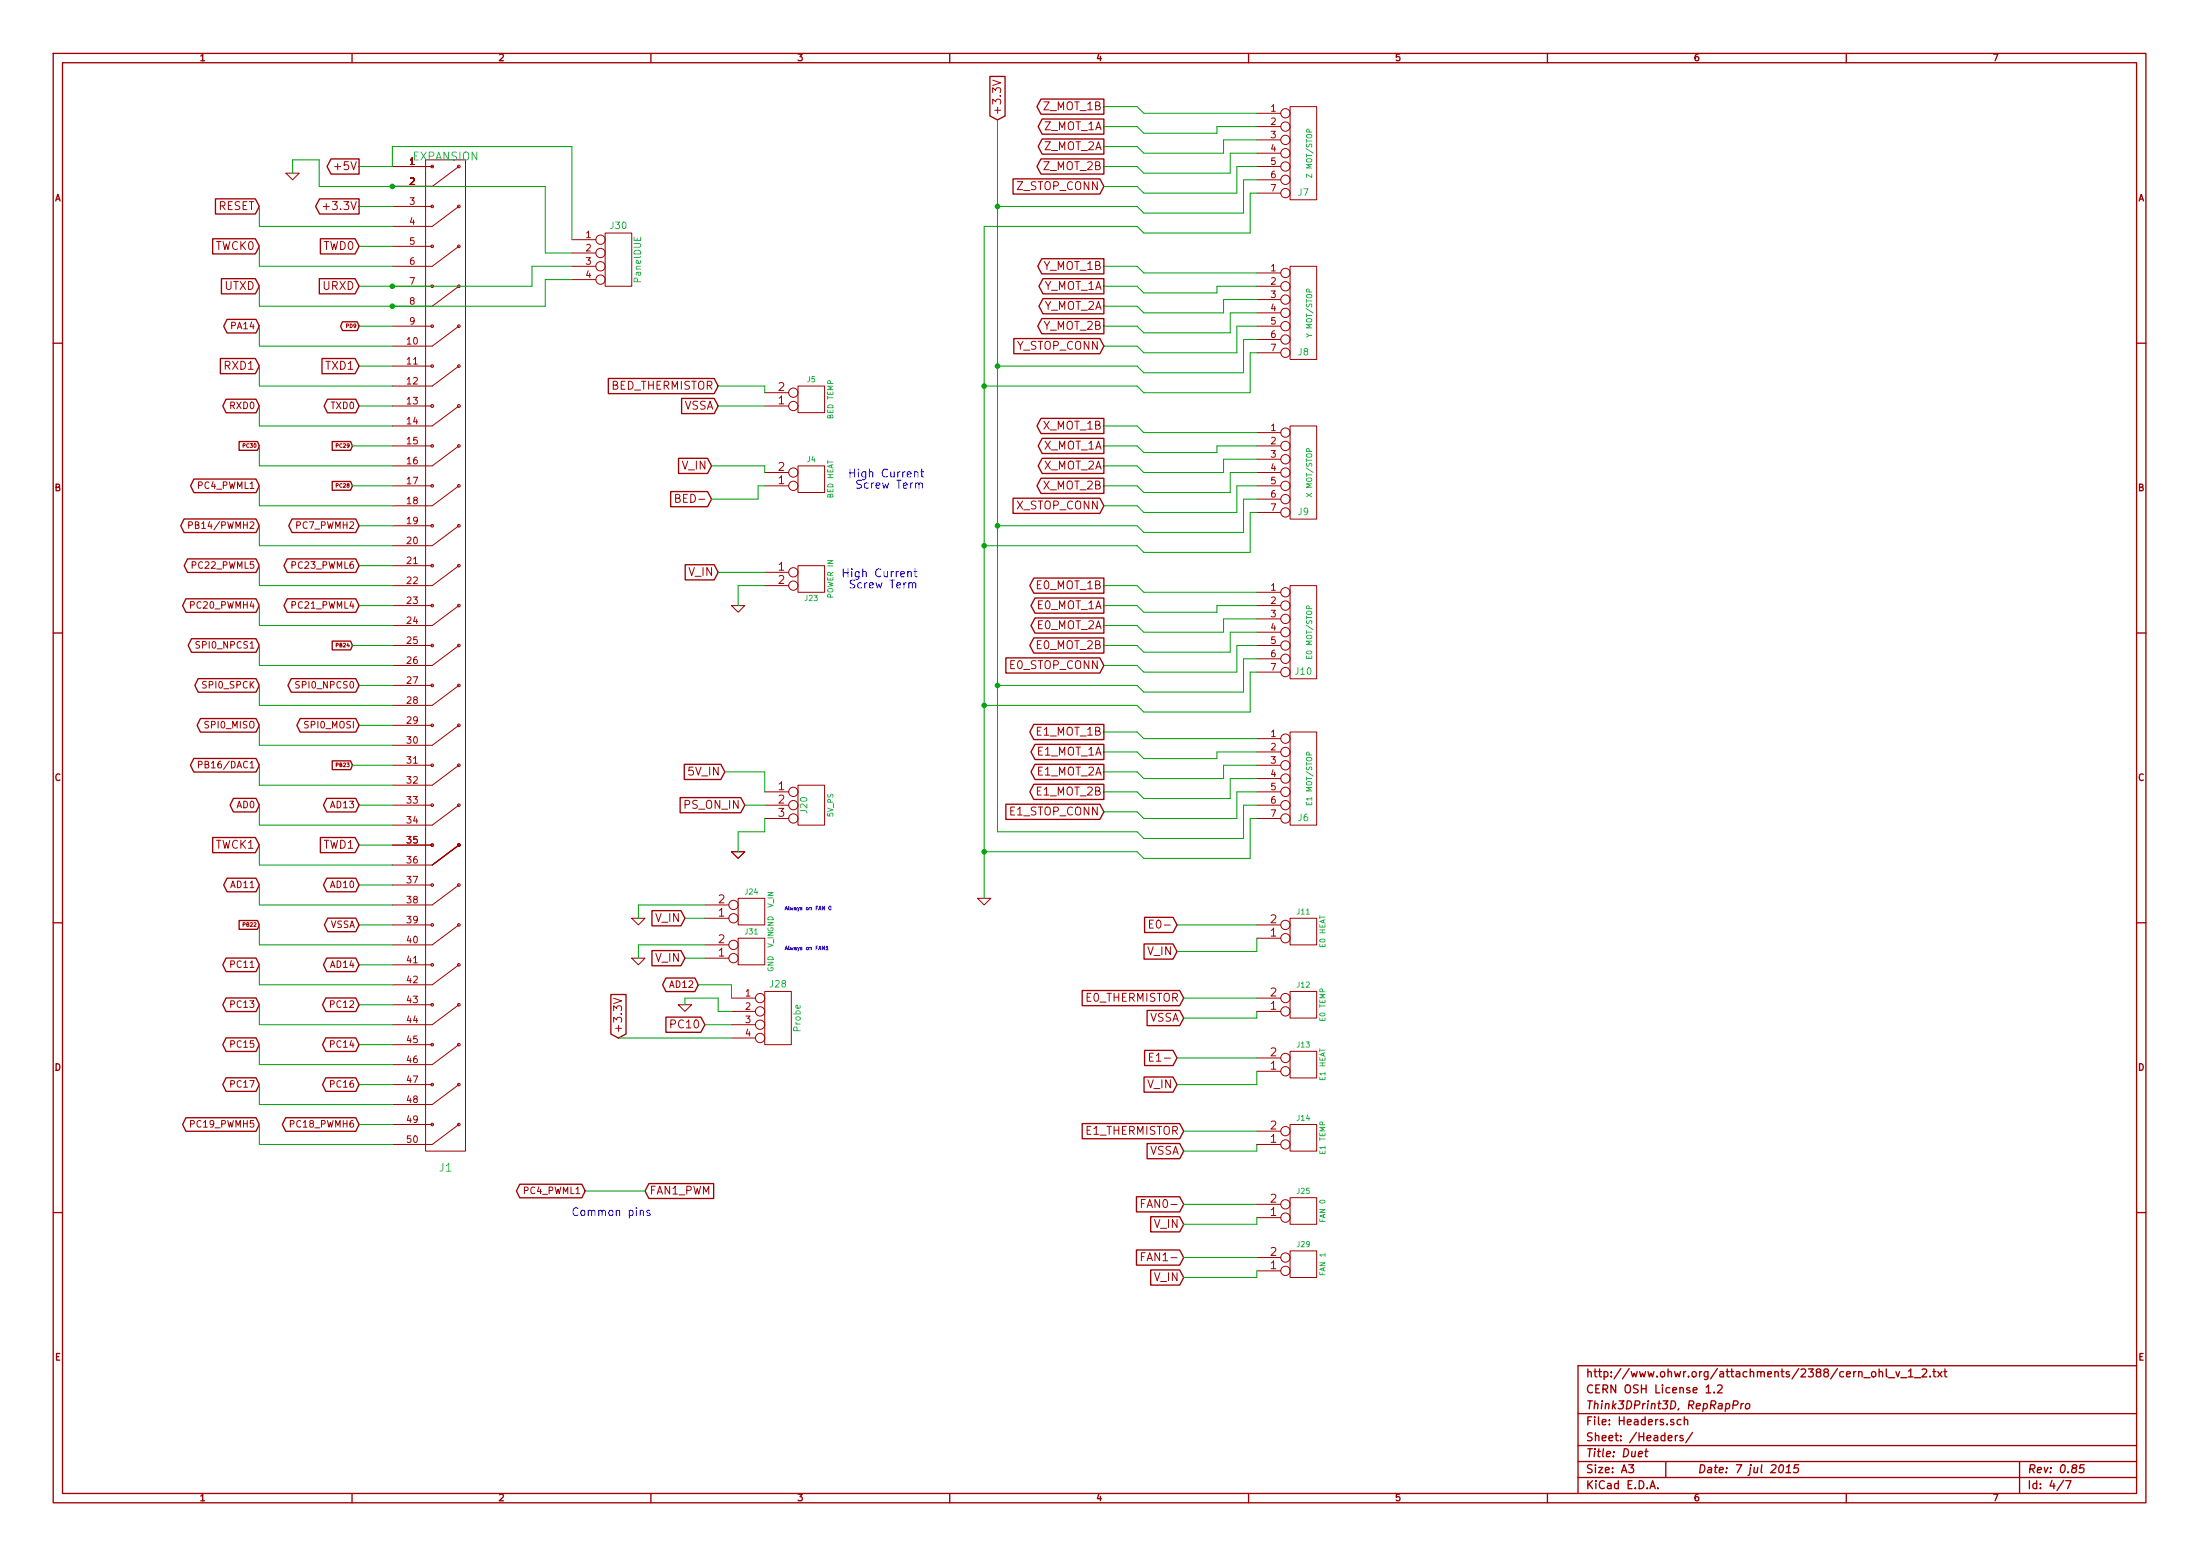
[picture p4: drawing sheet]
<svg xmlns="http://www.w3.org/2000/svg" width="420mm" height="297mm" viewBox="0 0 420 297" stroke-linecap="round" stroke-linejoin="round" font-family="sans-serif">
<g fill="none" stroke="#a00000" stroke-width=".25">
<path d="M10.2 10.2h399.6v276.7h-399.6zM11.9 12h396.2v273.1h-396.2zM67.2 10.2v1.8M124.3 10.2v1.8M181.4 10.2v1.8M189.1 14.6h2.8v7.5l-1.4 .8-1.4-.8zM198.8 18.9h12v2.9h-12l-.8-1.4zM238.5 10.2v1.8M295.5 10.2v1.8M352.6 10.2v1.8M41.1 38h7.7l.7 1.4-.7 1.5h-7.7zM61 38h7.6v2.9h-7.6l-.7-1.5z"/>
<path d="M63.2 30.3h5.4v2.9h-5.4l-.7-1.4zM193.5 34.1h16.6l.7 1.5-.7 1.4h-16.6zM198.8 30.3h12v2.9h-12l-.8-1.4zM199 22.7h11.8v2.9h-11.8l-.7-1.4zM199 26.5h11.8v2.9h-11.8l-.7-1.4zM40.6 45.6h8.2l.7 1.4-.7 1.5h-8.2zM42.3 53.2h6.5l.7 1.4-.7 1.5h-6.5zM61 53.2h6.8l.8 1.4-.8 1.5h-6.8zM61.2 45.6h6.6l.8 1.4-.8 1.5h-6.6zM199 49.4h11.8v2.9h-11.8l-.8-1.5zM199.2 53.2h11.6v2.9h-11.6l-.8-1.5zM199.2 57h11.6v2.9h-11.6l-.8-1.4z"/>
<path d="M10.2 65.5h1.7M42.1 68.4h6.7l.7 1.5-.7 1.4h-6.7zM43.2 76.2h5.7l.6 1.3-.6 1.3h-5.7l-.7-1.3zM43.4 61h5.5l.6 1.3-.6 1.3h-5.5l-.7-1.3zM61.5 68.4h6.3l.8 1.5-.8 1.4h-6.3zM62.5 76.2h5.4l.7 1.3-.7 1.3h-5.4l-.6-1.3zM65.4 61.4h2.8l.4 .9-.4 .8h-2.8l-.4-.8zM116.2 72.2h20.2l.8 1.5-.8 1.4h-20.2zM130.2 76.1h6.2l.8 1.4-.8 1.5h-6.2zM193.6 64.6h16.5l.7 1.5-.7 1.4h-16.5zM198.8 79.9h12v2.9h-12l-.8-1.5zM199 60.8h11.8v2.9h-11.8l-.8-1.4z"/>
<path d="M408.1 65.5h1.7M35.2 99.1h13.7l.6 1.3-.6 1.3h-13.7l-.7-1.3zM37 91.5h11.9l.6 1.2-.6 1.3h-11.9l-.6-1.3zM45.7 84.3h3.5l.3 .8-.3 .9h-3.5zM55.8 99.1h12.1l.7 1.3-.7 1.3h-12.1l-.7-1.3zM63.4 91.9h3.6l.3 .8-.3 .9h-3.6zM63.4 84.3h3.6l.3 .8-.3 .9h-3.6zM128.1 93.8h7l.8 1.5-.8 1.4h-7zM129.6 87.5h5.5l.8 1.4-.8 1.5h-5.5zM193.5 95.1h16.6l.7 1.5-.7 1.4h-16.6zM198.8 91.3h12v2.9h-12l-.8-1.5zM199 87.5h11.8v2.9h-11.8l-.7-1.5z"/>
<path d="M199 83.7h11.8v2.9h-11.8l-.7-1.5zM35.5 114.3h13.4l.6 1.3-.6 1.3h-13.4l-.6-1.3zM35.8 106.7h13.1l.6 1.3-.6 1.3h-13.1l-.6-1.3zM54.9 114.3h13l.7 1.3-.7 1.3h-13l-.7-1.3zM54.9 106.7h13l.7 1.3-.7 1.3h-13l-.7-1.3zM130.9 107.8h5.5l.8 1.5-.8 1.4h-5.5zM197.4 110.3h13.4v2.9h-13.4l-.7-1.4zM197.7 118h13.1v2.9h-13.1l-.8-1.5zM197.7 114.2h13.1v2.9h-13.1l-.8-1.5zM10.2 120.8h1.7M36.6 121.9h12.3l.6 1.3-.6 1.3h-12.3l-.7-1.3zM37.8 129.6h11.1l.6 1.2-.6 1.3h-11.1l-.6-1.3z"/>
<path d="M38.3 137.2h10.6l.6 1.3-.6 1.3h-10.6l-.7-1.3zM55.6 129.6h12.3l.7 1.2-.7 1.3h-12.3l-.6-1.3zM57.3 137.2h10.6l.7 1.3-.7 1.3h-10.6l-.6-1.3zM63.4 122.4h3.6l.3 .8-.3 .9h-3.6zM192.1 125.6h18l.7 1.4-.7 1.5h-18zM197.4 121.8h13.4v2.9h-13.4l-.7-1.5zM197.4 138.3h13.4v2.9h-13.4l-.7-1.5zM408.1 120.8h1.7M37 144.8h11.9l.6 1.3-.6 1.3h-11.9l-.6-1.3zM40.6 159.9h8.2l.7 1.4-.7 1.5h-8.2zM44.6 152.4h4.3l.6 1.3-.6 1.3h-4.3l-.7-1.3zM61.2 159.9h6.6l.8 1.4-.8 1.5h-6.6z"/>
<path d="M62.4 152.4h5.5l.7 1.3-.7 1.3h-5.5l-.6-1.3zM63.4 145.2h3.6l.3 .9-.3 .8h-3.6zM129.9 152.3h11.6l.7 1.4-.7 1.5h-11.6zM130.7 145.9h7l.7 1.5-.7 1.4h-7zM192.1 153.5h18l.7 1.5-.7 1.4h-18zM197.4 149.7h13.4v2.9h-13.4l-.7-1.4zM197.7 145.9h13.1v2.9h-13.1l-.8-1.4zM197.7 142.1h13.1v2.9h-13.1l-.8-1.5zM10.2 176.2h1.7M43.4 167.7h5.5l.6 1.2-.6 1.3h-5.5l-.7-1.3zM45.7 175.7h3.5l.3 .9-.3 .8h-3.5zM62.4 167.7h5.5l.7 1.2-.7 1.3h-5.5l-.6-1.3z"/>
<path d="M62.6 175.3h5.3l.7 1.3-.7 1.3h-5.3l-.6-1.3zM124.5 173.8h5.5l.8 1.5-.8 1.4h-5.5zM218.6 175.1h5.4l.8 1.5-.8 1.4h-5.4zM408.1 176.2h1.7M43.2 182.9h5.7l.6 1.3-.6 1.3h-5.7l-.7-1.3zM43.2 190.5h5.7l.6 1.3-.6 1.3h-5.7l-.7-1.3zM43.2 198.1h5.7l.6 1.3-.6 1.3h-5.7l-.7-1.3zM62.2 190.5h5.7l.7 1.3-.7 1.3h-5.7l-.6-1.3zM62.2 198.1h5.7l.7 1.3-.7 1.3h-5.7l-.6-1.3zM62.4 182.9h5.5l.7 1.3-.7 1.3h-5.5l-.6-1.3zM116.7 189.9h2.9v7.5l-1.5 .8-1.4-.8zM124.5 181.5h5.5l.8 1.4-.8 1.5h-5.5z"/>
<path d="M127.2 194.2h6.7l.7 1.4-.7 1.5h-6.7zM127.2 186.7h5.5l.6 1.3-.6 1.3h-5.5l-.7-1.3zM206.7 189.1h18.6l.8 1.4-.8 1.5h-18.6zM218.5 180.2h5.5l.8 1.4-.8 1.5h-5.5zM219.1 192.9h6.2l.8 1.4-.8 1.5h-6.2zM35.5 213.4h13.4l.6 1.3-.6 1.3h-13.4l-.6-1.3zM43.2 205.8h5.7l.6 1.2-.6 1.3h-5.7l-.7-1.3zM54.6 213.4h13.3l.7 1.3-.7 1.3h-13.3l-.7-1.3zM62.2 205.8h5.7l.7 1.2-.7 1.3h-5.7l-.6-1.3zM206.7 214.5h18.6l.8 1.4-.8 1.5h-18.6zM218.5 205.6h5.5l.8 1.4-.8 1.5h-5.5zM218.6 200.5h5.4l.8 1.5-.8 1.4h-5.4z"/>
<path d="M219.1 218.3h6.2l.8 1.4-.8 1.5h-6.2zM10.2 231.5h1.7M99.3 226.1h11.8l.7 1.3-.7 1.3h-11.8l-.7-1.3zM123.9 225.9h12.4v2.9h-12.4l-.7-1.4zM217 228.5h8.3l.8 1.4-.8 1.5h-8.3zM217 238.6h8.3l.8 1.5-.8 1.4h-8.3zM219.8 232.3h5.5l.8 1.4-.8 1.5h-5.5zM408.1 231.5h1.7M219.8 242.4h5.5l.8 1.5-.8 1.4h-5.5zM301.4 269.9h106.7M301.4 276h106.7M301.4 279h106.7"/>
<path d="M311 279.6h1l-.5 .6 .4 .2v.6l-.2 .1-.7-.1M312.9 277.6l.8-.1-.1-.3h-.6l-.1 .7 .2 .2 .4-.1M314.1 277.1h.6M314.4 276.6l-.2 1.3 .4 .2M318.1 279v3.1M320 274v1M320.4 274l-.3 .1-.1 .2M321 271.1l-.4-.1-.3 .3 .1 .6 .2 .1 .4-.1M321.4 274.1l-.3-.1-.3 .3 .1 .2 .5 .1v.4h-.6M321.7 271.1a.36 .36 0 0 1 .6 .1v.8M321.7 270.5v1.5M323.2 273.4l-1.3 2"/>
<path d="M325.8 264.8l.5-.4v1.5M325.8 265.9h.9M327.4 265.8v.1M328 264.5l.6-.1 .2 .1 .1 .3-.9 1.1h.9M331 268.2h.7l.2-.3v-.3l-.2-.2h-.6l-.2 1.5M332.6 267.9l-.2 1M333 267.9l-.3 .1-.2 .2M333.5 268.1l.2-.2 .4 .2v.6l-.3 .2-.4-.1zM340 279.8l.3-.2a.88 .88 0 0 1-.3 1.5l-.2-.1-.1-.4zM343.5 279.6h-.7l-.2 .8 .2-.2 .6 .1 .1 .2-.2 .5-.2 .1-.6-.1M358.9 262l.1-.1a.36 .36 0 0 1 .5 .2v.8M358.9 261.3v1.6"/>
<path d="M360.2 261.3v1.3l.3 .3M360.7 263h1.1M362.1 261.8l.3 1.1 .4-1.1M363 263h1.2M364.5 261.8l.4-.5v1.6M364.5 262.9h.9M365.6 263h1.2M367.1 261.5l.6-.2 .2 .2 .1 .3-1 1.1h1M368.6 262.7v.2M369.1 261.8h.6M369.3 261.3v1.3l.4 .3M370.1 261.8l.8 1.1"/>
<path d="M370.9 261.8l-.8 1.1M371.2 261.8h.6M371.4 261.3v1.3l.4 .3M385.7 279v6.1M398 279.6h-.7l-.1 .8 .2-.2 .5 .1 .1 .2-.1 .5-.3 .1-.5-.1M408.1 260.7h-106.7v24.4M67.2 285.1v1.8M124.3 285.1v1.8M181.4 285.1v1.8M238.5 285.1v1.8M295.5 285.1v1.8M301.4 282.1h106.7"/>
<path d="M315.1 284.2l.5-1.5 .5 1.5M315.2 283.8h.8M316.6 284.1v.1M341.1 281.1h.9M341.2 280l.5-.4-.2 1.5M352.6 285.1v1.8M394.1 282.6l-1.3 2M394.5 282.7h1l-.6 1.5"/>
</g>
<g fill="none" stroke="#a00000" stroke-width=".19">
<path d="M189.6 15.3l1.5 .5-1.5 .5M54.6 33.1h2.5l-1.2 1.2zM61.7 39.4h1.2M74.9 31.8h7.6M74.9 39.4h7.6M81.3 30.5h7.6v189.2h-7.6zM87.6 39.4l-5.1 3.8h-7.6M87.6 31.8l-5.1 3.8h-7.6M240 31.8h4.6M240 21.6h4.6M240 24.2h4.6M240 26.7h4.6"/>
<path d="M240 29.2h4.6M240 34.3h4.6M240 36.9h4.6M246.4 20.4h5.1v17.7h-5.1zM74.9 47h7.6M74.9 54.6h7.6M87.6 54.6l-5.1 3.9h-7.6M87.6 47l-5.1 3.8h-7.6M109.2 50.8h4.6M109.2 45.8h4.6M109.2 48.3h4.6M109.2 53.4h4.6"/>
<path d="M115.6 44.5h5v10.1h-5zM240 54.6h4.6M240 52.1h4.6M240 57.2h4.6M240 59.7h4.6M246.4 50.8h5.1v17.8h-5.1zM74.9 62.3h7.6M74.9 69.9h7.6M74.9 77.5h7.6M87.6 77.5l-5.1 3.8h-7.6M87.6 69.9l-5.1 3.8h-7.6M87.6 62.3l-5.1 3.8h-7.6"/>
<path d="M146 77.5h4.6M146 75h4.6M152.4 73.7h5.1v5.1h-5.1zM240 62.3h4.6M240 64.8h4.6M240 67.3h4.6M74.9 85.1h7.6M74.9 92.7h7.6M87.6 92.7l-5.1 3.9h-7.6M87.6 85.1l-5.1 3.8h-7.6M129 95.1l.7-.1 .1-.2-.1-.4h-.7v1.5h.6l.3-.3a.41 .41 0 0 0-.4-.5M146 92.7h4.6"/>
<path d="M146 90.2h4.6M152.4 88.9h5.1v5.1h-5.1zM240 85.1h4.6M240 92.7h4.6M240 82.6h4.6M240 87.7h4.6M240 90.2h4.6M240 95.3h4.6M240 97.8h4.6M246.4 81.3h5.1v17.8h-5.1zM36 100.3l.7-.1v-.5l-.7-.1v1.3M74.9 108h7.6"/>
<path d="M74.9 115.6h7.6M74.9 100.4h7.6M87.6 115.6l-5.1 3.8h-7.6M87.6 108l-5.1 3.8h-7.6M87.6 100.4l-5.1 3.8h-7.6M139.7 115.6h2.5l-1.2 1.3zM146 111.8h4.6M146 109.3h4.6M152.4 108h5.1v5.1h-5.1zM240 115.6h4.6M240 113.1h4.6M240 118.1h4.6"/>
<path d="M246.4 111.8h5.1v17.8h-5.1zM38.1 122.5h-.5l-.1 .1v.4l.6 .3v.2l-.2 .2h-.5M57.2 130.2l-.5-.1-.2 .1 .1 .4 .5 .3 .1 .2-.3 .3-.4-.1M74.9 123.2h7.6M74.9 130.8h7.6M74.9 138.5h7.6M81.3 124.5h.1M87.6 138.5l-5.1 3.8h-7.6M87.6 130.8l-5.1 3.9h-7.6M87.6 123.2l-5.1 3.8h-7.6M240 123.2h4.6M240 120.7h4.6"/>
<path d="M240 125.8h4.6M240 128.3h4.6M246.4 139.7h5.1v17.8h-5.1zM37.9 146l.6-.1 .1-.4-.7-.2v1.3M74.9 153.7h7.6M74.9 146.1h7.6M87.6 153.7l-5.1 3.8h-7.6M87.6 146.1l-5.1 3.8h-7.6M146 151.2h4.6M146 153.7h4.6M146 156.2h4.6M152.4 149.9h5.1v7.6h-5.1z"/>
<path d="M240 151.2h4.6M240 153.7h4.6M240 156.2h4.6M240 146.1h4.6M240 141h4.6M240 143.5h4.6M240 148.6h4.6M74.9 161.3h7.6M74.9 168.9h7.6M74.9 176.6h7.6M87.6 168.9l-5.1 3.9h-7.6M87.6 176.6l-5.1 3.8h-7.6"/>
<path d="M87.6 161.3l-5.1 3.8h-7.6M120.6 175.3h2.6l-1.3 1.3zM134.6 175.3h4.6M134.6 172.8h4.6M139.7 162.6h2.5l-1.2 1.3zM141 171.5h5v5.1h-5zM141 179.1h5v5.1h-5zM186.7 171.5h2.5l-1.2 1.3zM219.5 176.4h.5M220.3 175.7h-.8v1.5h.8M240 176.6h4.6M240 179.1h4.6"/>
<path d="M246.4 175.3h5.1v5.1h-5.1zM74.9 184.2h7.6M74.9 191.8h7.6M74.9 199.4h7.6M87.6 191.8l-5.1 3.8h-7.6M87.6 199.4l-5.1 3.8h-7.6M87.6 184.2l-5.1 3.8h-7.6M117.2 190.6l1.5 .5-1.5 .5M120.6 182.9h2.6l-1.3 1.3zM129.5 191.8h2.6l-1.3 1.3zM134.6 180.4h4.6M134.6 182.9h4.6"/>
<path d="M139.7 190.5h4.6M139.7 193.1h4.6M139.7 195.6h4.6M139.7 198.2h4.6M146 189.3h5.1v10.1h-5.1zM240 190.5h4.6M240 193.1h4.6M246.4 189.3h5.1v5h-5.1zM74.9 207h7.6M74.9 214.7h7.6M87.6 214.7l-5.1 3.8h-7.6M87.6 207l-5.1 3.9h-7.6"/>
<path d="M219.5 201.8h.5M220.3 201.1h-.8v1.5h.8M240 218.5h4.6M240 215.9h4.6M240 204.5h4.6M240 202h4.6M246.4 214.7h5.1v5h-5.1zM246.4 200.7h5.1v5.1h-5.1zM218 229.7h.5M218 239.9h.5M218.7 229h-.7v1.5M218.7 239.2h-.7v1.5"/>
<path d="M240 232.4h4.6M240 229.9h4.6M246.4 228.6h5.1v5.1h-5.1zM246.4 238.8h5.1v5.1h-5.1zM240 242.6h4.6M240 240.1h4.6"/>
<circle cx="82.5" cy="31.8" r=".25"/>
<circle cx="82.5" cy="39.4" r=".25"/>
<circle cx="87.6" cy="31.8" r=".25"/>
<circle cx="87.6" cy="39.4" r=".25"/>
<circle cx="245.5" cy="31.8" r=".89"/>
<circle cx="245.5" cy="36.9" r=".89"/>
<circle cx="245.5" cy="21.6" r=".89"/>
<circle cx="245.5" cy="29.2" r=".89"/>
<circle cx="245.5" cy="34.3" r=".89"/>
<circle cx="245.5" cy="24.2" r=".89"/>
<circle cx="245.5" cy="26.7" r=".89"/>
<circle cx="82.5" cy="54.6" r=".25"/>
<circle cx="82.5" cy="47" r=".25"/>
<circle cx="87.6" cy="47" r=".25"/>
<circle cx="87.6" cy="54.6" r=".25"/>
<circle cx="114.7" cy="48.3" r=".89"/>
<circle cx="114.7" cy="53.4" r=".89"/>
<circle cx="114.7" cy="45.8" r=".89"/>
<circle cx="114.7" cy="50.8" r=".89"/>
<circle cx="245.5" cy="54.6" r=".89"/>
<circle cx="245.5" cy="59.7" r=".89"/>
<circle cx="245.5" cy="52.1" r=".89"/>
<circle cx="245.5" cy="57.2" r=".89"/>
<circle cx="82.5" cy="69.9" r=".25"/>
<circle cx="82.5" cy="62.3" r=".25"/>
<circle cx="82.5" cy="77.5" r=".28"/>
<circle cx="87.6" cy="69.9" r=".25"/>
<circle cx="87.6" cy="62.3" r=".25"/>
<circle cx="87.6" cy="77.5" r=".28"/>
<circle cx="151.5" cy="75" r=".89"/>
<circle cx="151.5" cy="77.5" r=".89"/>
<circle cx="245.5" cy="62.3" r=".89"/>
<circle cx="245.5" cy="64.8" r=".89"/>
<circle cx="245.5" cy="67.3" r=".89"/>
<circle cx="82.5" cy="92.7" r=".25"/>
<circle cx="82.5" cy="85.1" r=".25"/>
<circle cx="87.6" cy="92.7" r=".25"/>
<circle cx="87.6" cy="85.1" r=".25"/>
<circle cx="151.5" cy="92.7" r=".89"/>
<circle cx="151.5" cy="90.2" r=".89"/>
<circle cx="245.5" cy="92.7" r=".89"/>
<circle cx="245.5" cy="85.1" r=".89"/>
<circle cx="245.5" cy="95.3" r=".89"/>
<circle cx="245.5" cy="82.6" r=".89"/>
<circle cx="245.5" cy="90.2" r=".89"/>
<circle cx="245.5" cy="87.7" r=".89"/>
<circle cx="245.5" cy="97.8" r=".89"/>
<circle cx="82.5" cy="115.6" r=".25"/>
<circle cx="82.5" cy="100.4" r=".25"/>
<circle cx="82.5" cy="108" r=".25"/>
<circle cx="87.6" cy="108" r=".25"/>
<circle cx="87.6" cy="115.6" r=".25"/>
<circle cx="87.6" cy="100.4" r=".25"/>
<circle cx="151.5" cy="109.3" r=".89"/>
<circle cx="151.5" cy="111.8" r=".89"/>
<circle cx="245.5" cy="113.1" r=".89"/>
<circle cx="245.5" cy="115.6" r=".89"/>
<circle cx="245.5" cy="118.1" r=".89"/>
<circle cx="82.5" cy="130.8" r=".25"/>
<circle cx="82.5" cy="138.5" r=".25"/>
<circle cx="82.5" cy="123.2" r=".25"/>
<circle cx="87.6" cy="130.8" r=".25"/>
<circle cx="87.6" cy="138.5" r=".25"/>
<circle cx="87.6" cy="123.2" r=".25"/>
<circle cx="245.5" cy="120.7" r=".89"/>
<circle cx="245.5" cy="128.3" r=".89"/>
<circle cx="245.5" cy="123.2" r=".89"/>
<circle cx="245.5" cy="125.8" r=".89"/>
<circle cx="82.5" cy="146.1" r=".25"/>
<circle cx="82.5" cy="153.7" r=".25"/>
<circle cx="87.6" cy="153.7" r=".25"/>
<circle cx="87.6" cy="146.1" r=".25"/>
<circle cx="151.5" cy="151.2" r=".89"/>
<circle cx="151.5" cy="153.7" r=".89"/>
<circle cx="151.5" cy="156.2" r=".89"/>
<circle cx="245.5" cy="143.5" r=".89"/>
<circle cx="245.5" cy="146.1" r=".89"/>
<circle cx="245.5" cy="148.6" r=".89"/>
<circle cx="245.5" cy="151.2" r=".89"/>
<circle cx="245.5" cy="153.7" r=".89"/>
<circle cx="245.5" cy="141" r=".89"/>
<circle cx="245.5" cy="156.2" r=".89"/>
<circle cx="82.5" cy="168.9" r=".25"/>
<circle cx="82.5" cy="176.6" r=".25"/>
<circle cx="82.5" cy="161.3" r=".25"/>
<circle cx="87.6" cy="168.9" r=".25"/>
<circle cx="87.6" cy="176.6" r=".25"/>
<circle cx="87.6" cy="161.3" r=".25"/>
<circle cx="140.1" cy="175.3" r=".89"/>
<circle cx="140.1" cy="172.8" r=".89"/>
<circle cx="245.5" cy="176.6" r=".89"/>
<circle cx="245.5" cy="179.1" r=".89"/>
<circle cx="82.5" cy="184.2" r=".25"/>
<circle cx="82.5" cy="199.4" r=".25"/>
<circle cx="82.5" cy="191.8" r=".25"/>
<circle cx="87.6" cy="184.2" r=".25"/>
<circle cx="87.6" cy="191.8" r=".25"/>
<circle cx="87.6" cy="199.4" r=".25"/>
<circle cx="140.1" cy="180.4" r=".89"/>
<circle cx="140.1" cy="182.9" r=".89"/>
<circle cx="145.2" cy="195.6" r=".89"/>
<circle cx="145.2" cy="190.5" r=".89"/>
<circle cx="145.2" cy="193.1" r=".89"/>
<circle cx="145.2" cy="198.2" r=".89"/>
<circle cx="245.5" cy="193.1" r=".89"/>
<circle cx="245.5" cy="190.5" r=".89"/>
<circle cx="82.5" cy="207" r=".25"/>
<circle cx="82.5" cy="214.7" r=".25"/>
<circle cx="87.6" cy="214.7" r=".25"/>
<circle cx="87.6" cy="207" r=".25"/>
<circle cx="245.5" cy="218.5" r=".89"/>
<circle cx="245.5" cy="215.9" r=".89"/>
<circle cx="245.5" cy="204.5" r=".89"/>
<circle cx="245.5" cy="202" r=".89"/>
<circle cx="245.5" cy="232.4" r=".89"/>
<circle cx="245.5" cy="229.9" r=".89"/>
<circle cx="245.5" cy="240.1" r=".89"/>
<circle cx="245.5" cy="242.6" r=".89"/>
</g>
<g fill="none" stroke="#00f" stroke-width=".19">
<path d="M162.3 89.5v1.6M162.3 90.3h.9M164.5 91.8a.62 .62 0 0 0-.8 0v.5l.7 .3 .1 .3-.3 .3-.6-.1M175.8 90.1h.6M176 89.5v1.4l.4 .2M161.1 108.6v1.5M161.1 109.3h.9M163.2 110.8a.62 .62 0 0 0-.8 .1v.4l.8 .4v.3l-.3 .3-.5-.1M174.5 109.1h.6M174.8 108.6v1.3l.3 .2M158.4 173.1l.1-.1a.34 .34 0 0 1 .2 .4 .34 .34 0 0 1-.3 .2zM157.5 180.6v.7l-.4-.7v.7"/>
<path d="M157.8 180.8l.2-.2v.7M157.8 181.3h.4M110.4 230.7a.71 .71 0 0 0-1 .5 .71 .71 0 0 0 .7 .8l.3-.1M124.1 231.1a.37 .37 0 0 0-.6 .2l.1 .2 .6 .3-.1 .2h-.6"/>
</g>
<g fill="none" stroke="#00a000" stroke-width=".19">
<path d="M49.5 39.4v3.8h25.4M55.9 33.1v-2.6h5.1v5.1h43.1v12.7h5.1M68.6 39.4h6.3M68.6 31.8h6.3v-3.8h34.3v17.8M190.5 22.9v135.9h26.7l1.2 1.3h19.1v-6.4h2.5M210.8 20.4h6.4l1.2 1.2h21.6M210.8 24.2h6.4l1.2 1.2h14v-1.2h7.6M240 34.3h-2.5v6.4h-19.1l-1.2-1.3h-26.7M240 36.9h-1.2v7.6h-20.4l-1.2-1.3h-29.2v128.3M240 31.8h-3.8v5.1h-17.8l-1.2-1.3h-6.4M240 26.7h-6.3v2.5h-15.3l-1.2-1.2h-6.4M240 29.2h-5.1v3.9h-16.5l-1.2-1.3h-6.4"/>
<path d="M49.5 47v3.8h25.4M68.6 47h6.3M109.2 50.8h-7.6v3.8h-33M109.2 53.4h-5.1v5.1h-54.6v-3.9M210.8 54.6h6.4l1.2 1.3h14v-1.3h7.6M210.8 50.8h6.4l1.2 1.3h21.6M240 57.2h-6.3v2.5h-15.3l-1.2-1.2h-6.4M240 59.7h-5.1v3.8h-16.5l-1.2-1.2h-6.4M49.5 77.5v3.8h25.4M49.5 62.3v3.8h25.4M49.5 69.9v3.8h25.4M68.6 77.5h6.3"/>
<path d="M68.6 69.9h6.3M68.6 62.3h6.3M137.2 77.5h8.8M137.2 73.7h8.8v1.3M240 64.8h-2.5v6.4h-19.1l-1.2-1.3h-26.7M240 67.3h-1.2v7.7h-20.4l-1.2-1.3h-29.2M240 62.3h-3.8v5h-17.8l-1.2-1.2h-6.4M49.5 85.1v3.8h25.4M49.5 92.7v3.9h25.4M67.3 92.7h7.6M67.3 85.1h7.6M135.9 88.9h10.1v1.3"/>
<path d="M146 92.7h-1.2v2.6h-8.9M210.8 81.3h6.4l1.2 1.3h21.6M210.8 85.1h6.4l1.2 1.3h14v-1.3h7.6M240 87.7h-6.3v2.5h-15.3l-1.2-1.3h-6.4M240 97.8h-1.2v7.6h-20.4l-1.2-1.2h-29.2M240 92.7h-3.8v5.1h-17.8l-1.2-1.2h-6.4M240 90.2h-5.1v3.8h-16.5l-1.2-1.3h-6.4M240 95.3h-2.5v6.3h-19.1l-1.2-1.2h-26.7M49.5 108v3.8h25.4M49.5 115.6v3.8h25.4M49.5 100.4v3.8h25.4M68.6 115.6h6.3"/>
<path d="M68.6 100.4h6.3M68.6 108h6.3M137.2 109.3h8.8M146 111.8h-5v3.8M210.8 111.8h6.4l1.2 1.3h21.6M210.8 115.6h6.4l1.2 1.3h14v-1.3h7.6M240 118.1h-6.3v2.6h-15.3l-1.2-1.3h-6.4M49.5 138.5v3.8h25.4M49.5 130.8v3.9h25.4M49.5 123.2v3.8h25.4M67.3 123.2h7.6M68.6 130.8h6.3"/>
<path d="M68.6 138.5h6.3M210.8 139.7h6.4l1.2 1.3h21.6M240 128.3h-1.2v7.6h-20.4l-1.2-1.2h-29.2M240 123.2h-3.8v5.1h-17.8l-1.2-1.3h-6.4M240 120.7h-5.1v3.8h-16.5l-1.2-1.3h-6.4M240 125.8h-2.5v6.3h-19.1l-1.2-1.3h-26.7M49.5 153.7v3.8h25.4M49.5 146.1v3.8h25.4M67.3 146.1h7.6M68.6 153.7h6.3M138.4 147.4h7.6v3.8M142.2 153.7h3.8"/>
<path d="M146 156.2v2.6h-5v3.8M210.8 143.5h6.4l1.2 1.3h14v-1.3h7.6M240 156.2h-1.2v7.7h-20.4l-1.2-1.3h-29.2M240 151.2h-3.8v5h-17.8l-1.2-1.2h-6.4M240 146.1h-6.3v2.5h-15.3l-1.2-1.2h-6.4M240 148.6h-5.1v3.8h-16.5l-1.2-1.2h-6.4M49.5 161.3v3.8h25.4M49.5 168.9v3.9h25.4M49.5 176.6v3.8h25.4M68.6 168.9h6.3M68.6 161.3h6.3M68.6 176.6h6.3"/>
<path d="M130.8 175.3h3.8M134.6 172.8h-12.7v2.5M224.8 176.6h15.2M240 179.1v2.5h-15.2M49.5 184.2v3.8h25.4M49.5 199.4v3.8h25.4M49.5 191.8v3.8h25.4M68.6 191.8h6.3M68.6 184.2h6.3M68.6 199.4h6.3M118.1 198.2h21.6M130.8 191.8v-1.3h6.4v2.6h2.5"/>
<path d="M130.8 182.9h3.8M133.3 188h6.4v2.5M134.6 195.6h5.1M134.6 180.4h-12.7v2.5M226.1 190.5h13.9M240 193.1v1.2h-13.9M49.5 214.7v3.8h25.4M49.5 207v3.9h25.4M68.6 214.7h6.3M68.6 207h6.3M224.8 202h15.2M226.1 215.9h13.9"/>
<path d="M240 204.5v2.5h-15.2M240 218.5v1.2h-13.9M111.8 227.4h11.4M226.1 229.9h13.9M240 232.4v1.3h-13.9M226.1 240.1h13.9M240 242.6v1.3h-13.9"/>
</g>
<g fill="#00a000" stroke="#00a000" stroke-width=".25">
<circle cx="188" cy="104.2" r=".41"/>
<circle cx="190.5" cy="69.9" r=".41"/>
<circle cx="190.5" cy="39.4" r=".41"/>
<circle cx="188" cy="73.7" r=".41"/>
<circle cx="190.5" cy="100.4" r=".41"/>
<circle cx="188" cy="134.7" r=".41"/>
<circle cx="190.5" cy="130.8" r=".41"/>
<circle cx="188" cy="162.6" r=".41"/>
<circle cx="74.9" cy="54.6" r=".41"/>
<circle cx="74.9" cy="58.5" r=".41"/>
<circle cx="74.9" cy="35.6" r=".41"/>
</g>
<g font-size="2.1" fill="#a00000">
<text x="191.3" y="22" transform="rotate(-90 191.3 22)">+3.3V</text>
<text x="199.3" y="21.1">Z_MOT_1B</text>
<text x="199.3" y="24.9">Z_MOT_1A</text>
<text x="199.3" y="28.7">Z_MOT_2A</text>
<text x="64.3" y="32.5">+5V</text>
<text x="199.3" y="32.5">Z_MOT_2B</text>
<text x="41.5" y="40.2">RESET</text>
<text x="62.6" y="40.2">+3.3V</text>
<text x="194.2" y="36.4">Z_STOP_CONN</text>
<text x="41.1" y="47.8">TWCK0</text>
<text x="61.6" y="47.8">TWD0</text>
<text x="199.2" y="51.6">Y_MOT_1B</text>
<text x="42.8" y="55.4">UTXD</text>
<text x="61.6" y="55.4">URXD</text>
<text x="199.2" y="55.4">Y_MOT_1A</text>
<text x="199.2" y="59.2">Y_MOT_2A</text>
<text x="199.2" y="63">Y_MOT_2B</text>
<text x="43" y="70.6">RXD1</text>
<text x="62.2" y="70.6">TXD1</text>
<text x="194.1" y="66.8">Y_STOP_CONN</text>
<text x="116.6" y="74.5">BED_THERMISTOR</text>
<text x="148.6" y="77.3">1</text>
<text x="148.6" y="74.7">2</text>
<text x="130.5" y="78.3">VSSA</text>
<text x="199.2" y="82.1">X_MOT_1B</text>
<text x="130.3" y="89.7">V_IN</text>
<text x="148.6" y="90">2</text>
<text x="199.2" y="89.7">X_MOT_2A</text>
<text x="199.2" y="85.9">X_MOT_1A</text>
<text x="148.6" y="92.5">1</text>
<text x="199.2" y="93.5">X_MOT_2B</text>
<text x="129.8" y="96">BED-</text>
<text x="194.1" y="97.3">X_STOP_CONN</text>
<text x="131.5" y="110">V_IN</text>
<text x="148.6" y="109">1</text>
<text x="148.6" y="111.5">2</text>
<text x="198" y="112.6">E0_MOT_1B</text>
<text x="198" y="116.4">E0_MOT_1A</text>
<text x="198" y="124">E0_MOT_2B</text>
<text x="198" y="120.2">E0_MOT_2A</text>
<text x="192.9" y="127.8">E0_STOP_CONN</text>
<text x="198" y="140.5">E1_MOT_1B</text>
<text x="131.6" y="148.1">5V_IN</text>
<text x="198" y="148.1">E1_MOT_2A</text>
<text x="198" y="144.3">E1_MOT_1A</text>
<text x="130.8" y="154.5">PS_ON_IN</text>
<text x="148.6" y="150.9">1</text>
<text x="148.6" y="153.5">2</text>
<text x="148.6" y="156">3</text>
<text x="192.9" y="155.7">E1_STOP_CONN</text>
<text x="198" y="151.9">E1_MOT_2B</text>
<text x="41.1" y="162.1">TWCK1</text>
<text x="61.6" y="162.1">TWD1</text>
<text x="137.2" y="172.5">2</text>
<text x="125.2" y="176.1">V_IN</text>
<text x="137.2" y="175">1</text>
<text x="220.6" y="177.3">E0-</text>
<text x="242.6" y="178.9">1</text>
<text x="242.6" y="176.3">2</text>
<text x="125.2" y="183.7">V_IN</text>
<text x="137.2" y="182.7">1</text>
<text x="137.2" y="180.1">2</text>
<text x="219.2" y="182.4">V_IN</text>
<text x="207.3" y="191.3">E0_THERMISTOR</text>
<text x="242.6" y="190.3">2</text>
<text x="118.9" y="197.2" transform="rotate(-90 118.9 197.2)">+3.3V</text>
<text x="128.4" y="196.4">PC10</text>
<text x="219.4" y="195.1">VSSA</text>
<text x="242.6" y="192.8">1</text>
<text x="220.6" y="202.7">E1-</text>
<text x="242.6" y="201.7">2</text>
<text x="219.2" y="207.8">V_IN</text>
<text x="242.6" y="204.3">1</text>
<text x="242.6" y="215.7">2</text>
<text x="207.3" y="216.7">E1_THERMISTOR</text>
<text x="219.4" y="220.5">VSSA</text>
<text x="242.6" y="218.2">1</text>
<text x="124.1" y="228.1">FAN1_PWM</text>
<text x="218.9" y="230.7">FAN0-</text>
<text x="242.6" y="232.2">1</text>
<text x="242.6" y="229.7">2</text>
<text x="220.4" y="234.5">V_IN</text>
<text x="242.6" y="239.8">2</text>
<text x="218.9" y="240.8">FAN1-</text>
<text x="220.4" y="244.6">V_IN</text>
<text x="242.6" y="242.4">1</text>
<text x="302.9" y="263">http://www.ohwr.org/attachments/2388/cern_ohl_v_1_2.txt</text>
<text x="302.9" y="269.1">Think3DPrint3D, RepRapPro</text>
<text x="302.9" y="266.1">CERN OSH License 1.2</text>
<text x="302.9" y="272.1">File: Headers.sch</text>
<text x="302.9" y="275.2">Sheet: /Headers/</text>
<text x="302.9" y="281.3">Size: A3</text>
<text x="302.9" y="278.2">Title: Duet</text>
<text x="324.2" y="281.3">Date: 7 jul 2015</text>
<text x="387.2" y="281.3">Rev: 0.85</text>
<text x="302.9" y="284.3">KiCad E.D.A.</text>
<text x="387.2" y="284.3">Id: 4/7</text>
</g>
<g font-size="2.1" fill="#00a0a0">
<text x="78.8" y="30.7">EXPANSION</text>
<text x="83.9" y="223.7">J1</text>
</g>
<g font-size="2.1" fill="#00f">
<text x="163.6" y="91.2">High Current</text>
<text x="164.5" y="93.4">Screw Term</text>
<text x="162.3" y="110.3">High Current</text>
<text x="163.2" y="112.4">Screw Term</text>
<text x="110.5" y="232.2">Common pins</text>
</g>
<g font-size="1.8" fill="#a00000">
<text x="38.2" y="11.7">1</text>
<text x="95.3" y="11.7">2</text>
<text x="152.4" y="11.7">3</text>
<text x="209.4" y="11.7">4</text>
<text x="266.5" y="11.7">5</text>
<text x="323.6" y="11.7">6</text>
<text x="380.7" y="11.7">7</text>
<text x="242.7" y="21.4">1</text>
<text x="242.7" y="23.9">2</text>
<text x="242.7" y="26.5">3</text>
<text x="242.7" y="29">4</text>
<text x="78.3" y="31.5">1</text>
<text x="78.3" y="35.3">2</text>
<text x="242.7" y="31.5">5</text>
<text x="242.7" y="34.1">6</text>
<text x="10.4" y="38.5">A</text>
<text x="78.3" y="39.2">3</text>
<text x="242.7" y="36.6">7</text>
<text x="408.3" y="38.5">A</text>
<text x="78.3" y="43">4</text>
<text x="78.3" y="46.8">5</text>
<text x="111.9" y="45.5">1</text>
<text x="78.3" y="50.6">6</text>
<text x="111.9" y="48">2</text>
<text x="111.9" y="50.6">3</text>
<text x="111.9" y="53.1">4</text>
<text x="242.7" y="51.9">1</text>
<text x="78.3" y="54.4">7</text>
<text x="78.3" y="58.2">8</text>
<text x="242.7" y="54.4">2</text>
<text x="242.7" y="56.9">3</text>
<text x="242.7" y="59.5">4</text>
<text x="44.3" y="62.9">PA14</text>
<text x="77.8" y="65.8">10</text>
<text x="78.3" y="62">9</text>
<text x="242.7" y="62">5</text>
<text x="242.7" y="64.6">6</text>
<text x="77.8" y="69.6">11</text>
<text x="242.7" y="67.1">7</text>
<text x="77.8" y="73.4">12</text>
<text x="77.8" y="77.3">13</text>
<text x="44" y="78.1">RXD0</text>
<text x="63.3" y="78.1">TXD0</text>
<text x="77.8" y="81.1">14</text>
<text x="242.7" y="82.3">1</text>
<text x="77.8" y="84.9">15</text>
<text x="77.8" y="88.7">16</text>
<text x="242.7" y="84.9">2</text>
<text x="242.7" y="87.4">3</text>
<text x="242.7" y="90">4</text>
<text x="10.4" y="93.8">B</text>
<text x="37.9" y="93.4">PC4_PWML1</text>
<text x="77.8" y="92.5">17</text>
<text x="242.7" y="92.5">5</text>
<text x="242.7" y="95">6</text>
<text x="408.3" y="93.8">B</text>
<text x="37.2" y="101">PB14/PWMH2</text>
<text x="56.8" y="101">PC7_PWMH2</text>
<text x="77.8" y="96.3">18</text>
<text x="77.8" y="100.1">19</text>
<text x="242.7" y="97.6">7</text>
<text x="77.8" y="103.9">20</text>
<text x="77.8" y="107.7">21</text>
<text x="37" y="108.6">PC22_PWML5</text>
<text x="56" y="108.6">PC23_PWML6</text>
<text x="77.8" y="111.5">22</text>
<text x="242.7" y="112.8">1</text>
<text x="36.8" y="116.2">PC20_PWMH4</text>
<text x="56" y="116.2">PC21_PWML4</text>
<text x="77.8" y="115.4">23</text>
<text x="77.8" y="119.2">24</text>
<text x="242.7" y="115.4">2</text>
<text x="242.7" y="117.9">3</text>
<text x="38" y="123.9">SPI0_NPCS1</text>
<text x="77.8" y="123">25</text>
<text x="242.7" y="120.4">4</text>
<text x="242.7" y="123">5</text>
<text x="242.7" y="125.5">6</text>
<text x="39" y="131.5">SPI0_SPCK</text>
<text x="57.1" y="131.5">SPI0_NPCS0</text>
<text x="77.8" y="126.8">26</text>
<text x="77.8" y="130.6">27</text>
<text x="242.7" y="128.1">7</text>
<text x="77.8" y="134.4">28</text>
<text x="39.4" y="139.1">SPI0_MISO</text>
<text x="58.4" y="139.1">SPI0_MOSI</text>
<text x="77.8" y="142">30</text>
<text x="77.8" y="138.2">29</text>
<text x="242.7" y="140.8">1</text>
<text x="242.7" y="143.3">2</text>
<text x="10.4" y="149.1">C</text>
<text x="39" y="146.7">PB16/DAC1</text>
<text x="77.8" y="145.8">31</text>
<text x="77.8" y="149.6">32</text>
<text x="242.7" y="145.8">3</text>
<text x="242.7" y="148.4">4</text>
<text x="408.3" y="149.1">C</text>
<text x="45.2" y="154.3">AD0</text>
<text x="63.3" y="154.3">AD13</text>
<text x="77.8" y="153.5">33</text>
<text x="242.7" y="150.9">5</text>
<text x="242.7" y="153.5">6</text>
<text x="242.7" y="156">7</text>
<text x="77.8" y="157.3">34</text>
<text x="77.8" y="161.1">35</text>
<text x="77.8" y="164.9">36</text>
<text x="44.2" y="169.6">AD11</text>
<text x="63.3" y="169.6">AD10</text>
<text x="77.8" y="168.7">37</text>
<text x="77.8" y="172.5">38</text>
<text x="63" y="177.2">VSSA</text>
<text x="77.8" y="176.3">39</text>
<text x="44.3" y="184.8">PC11</text>
<text x="63.3" y="184.8">AD14</text>
<text x="77.8" y="180.1">40</text>
<text x="77.8" y="183.9">41</text>
<text x="77.8" y="187.7">42</text>
<text x="77.8" y="191.6">43</text>
<text x="128" y="188.6">AD12</text>
<text x="142.4" y="190.3">1</text>
<text x="44.3" y="192.4">PC13</text>
<text x="63.4" y="192.4">PC12</text>
<text x="77.8" y="195.4">44</text>
<text x="142.4" y="192.8">2</text>
<text x="142.4" y="195.4">3</text>
<text x="142.4" y="197.9">4</text>
<text x="44.3" y="200.1">PC15</text>
<text x="63.4" y="200.1">PC14</text>
<text x="77.8" y="199.2">45</text>
<text x="77.8" y="203">46</text>
<text x="10.4" y="204.5">D</text>
<text x="44.3" y="207.7">PC17</text>
<text x="63.4" y="207.7">PC16</text>
<text x="77.8" y="206.8">47</text>
<text x="408.3" y="204.5">D</text>
<text x="36.8" y="215.3">PC19_PWMH5</text>
<text x="55.8" y="215.3">PC18_PWMH6</text>
<text x="77.8" y="210.6">48</text>
<text x="77.8" y="214.4">49</text>
<text x="77.8" y="218.2">50</text>
<text x="100.2" y="228">PC4_PWML1</text>
<text x="10.5" y="259.8">E</text>
<text x="408.4" y="259.8">E</text>
<text x="38.2" y="286.6">1</text>
<text x="95.3" y="286.6">2</text>
<text x="152.4" y="286.6">3</text>
<text x="209.4" y="286.6">4</text>
<text x="266.5" y="286.6">5</text>
<text x="323.6" y="286.6">6</text>
<text x="380.7" y="286.6">7</text>
</g>
<g font-size="1.8" fill="#00a0a0">
<text x="248" y="37.4">J7</text>
<text x="116.6" y="43.8">J30</text>
<text x="122.5" y="53.8" transform="rotate(-90 122.5 53.8)">PanelDUE</text>
<text x="248" y="67.9">J8</text>
<text x="248" y="98.4">J9</text>
<text x="247.4" y="128.9">J10</text>
<text x="154.2" y="155.2" transform="rotate(-90 154.2 155.2)">J20</text>
<text x="248" y="156.8">J6</text>
<text x="147.1" y="188.6">J28</text>
<text x="153" y="196.8" transform="rotate(-90 153 196.8)">Probe</text>
</g>
<g font-size="1.4" fill="#00a0a0">
<text x="250.6" y="33.6" transform="rotate(-90 250.6 33.6)">Z MOT/STOP</text>
<text x="250.6" y="64.1" transform="rotate(-90 250.6 64.1)">Y MOT/STOP</text>
<text x="154.2" y="73">J5</text>
<text x="159.2" y="79.9" transform="rotate(-90 159.2 79.9)">BED TEMP</text>
<text x="154.2" y="88.3">J4</text>
<text x="159.2" y="95.1" transform="rotate(-90 159.2 95.1)">BED HEAT</text>
<text x="250.6" y="94.6" transform="rotate(-90 250.6 94.6)">X MOT/STOP</text>
<text x="153.8" y="114.8">J23</text>
<text x="159.2" y="114.1" transform="rotate(-90 159.2 114.1)">POWER IN</text>
<text x="250.6" y="125.4" transform="rotate(-90 250.6 125.4)">E0 MOT/STOP</text>
<text x="159.2" y="155.9" transform="rotate(-90 159.2 155.9)">5V_PS</text>
<text x="250.6" y="153.4" transform="rotate(-90 250.6 153.4)">E1 MOT/STOP</text>
<text x="142.3" y="170.8">J24</text>
<text x="142.3" y="178.4">J31</text>
<text x="247.8" y="174.6">J11</text>
<text x="147.8" y="185.2" transform="rotate(-90 147.8 185.2)">GND V_IN GND V_IN</text>
<text x="253.2" y="180.8" transform="rotate(-90 253.2 180.8)">E0 HEAT</text>
<text x="247.8" y="188.6">J12</text>
<text x="253.2" y="194.8" transform="rotate(-90 253.2 194.8)">E0 TEMP</text>
<text x="247.8" y="200">J13</text>
<text x="253.2" y="206.2" transform="rotate(-90 253.2 206.2)">E1 HEAT</text>
<text x="247.8" y="214">J14</text>
<text x="253.2" y="220.2" transform="rotate(-90 253.2 220.2)">E1 TEMP</text>
<text x="247.8" y="228">J25</text>
<text x="253.2" y="233.2" transform="rotate(-90 253.2 233.2)">FAN 0</text>
<text x="247.8" y="238.1">J29</text>
<text x="253.2" y="243.4" transform="rotate(-90 253.2 243.4)">FAN 1</text>
</g>
<g font-size="1" fill="#a00000">
<text x="66.2" y="62.6">PD9</text>
<text x="46.6" y="85.5">PC30</text>
<text x="64.3" y="85.5">PC29</text>
<text x="64.3" y="93.1">PC28</text>
<text x="64.3" y="123.6">PB24</text>
<text x="64.3" y="146.4">PB23</text>
<text x="46.6" y="176.9">PB22</text>
</g>
<g font-size="1" fill="#00f">
<text x="149.9" y="173.8">Always on FAN 0</text>
<text x="149.9" y="181.4">Always on FAN1</text>
</g>
</svg>
